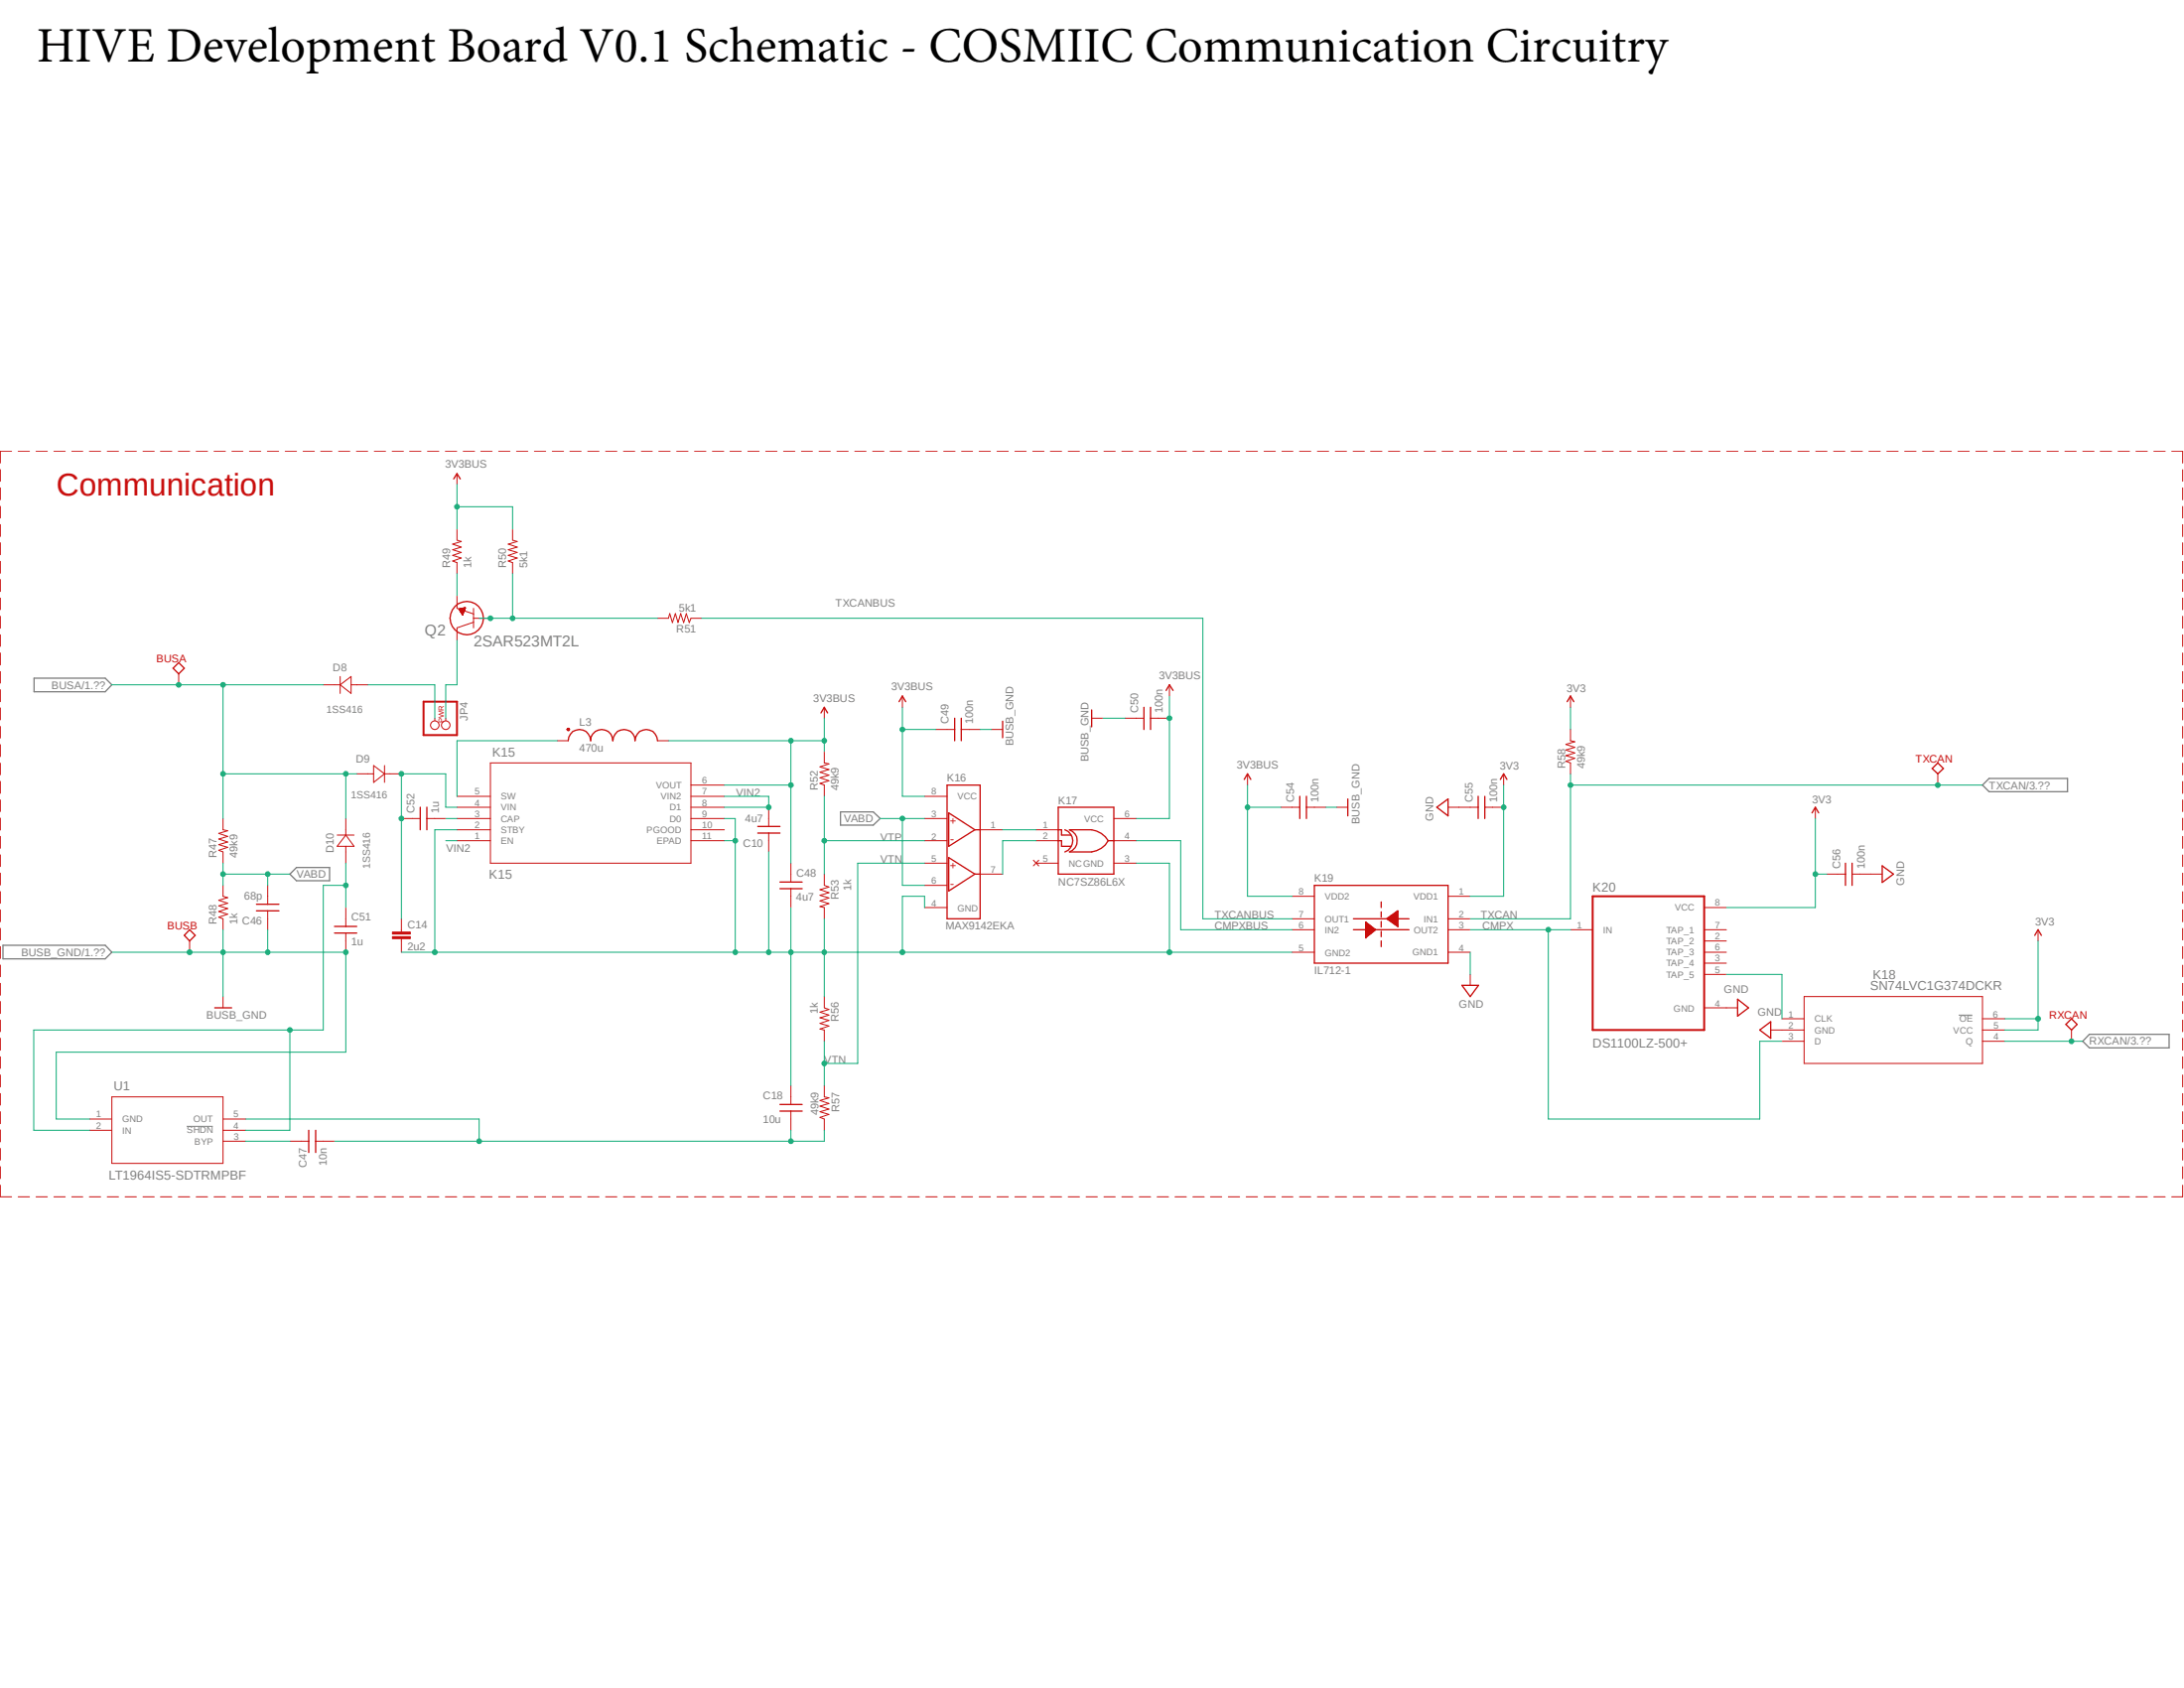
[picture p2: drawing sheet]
<svg xmlns="http://www.w3.org/2000/svg" width="279mm" height="216mm" viewBox="0 0 279 216" stroke-linecap="round" stroke-linejoin="round" font-family="sans-serif">
<path d="M0 57.7l279.4 95.5M279.4 57.7l-279.4 95.5" fill="none" stroke="#fff" stroke-width=".13"/>
<path d="M250.6 129.8h1.7M23.9 144.1h3.3" fill="none" stroke="#808080" stroke-width=".13"/>
<path d="M4.4 86.7h9.1l.8 .9-.8 .9h-9.1zM254.5 99.6h10v1.7h-10l-.9-.9zM37.9 111h4.3v1.6h-4.3l-.8-.8zM107.5 103.8h4.2l.9 .9-.9 .8h-4.2zM.4 120.9h13.1l.8 .9-.8 .8h-13.1zM267.3 132.3h10.2v1.7h-10.2l-.9-.8z" fill="none" stroke="#808080" stroke-width=".17"/>
<g fill="none" stroke="#c90d0c" stroke-width=".13">
<path d="M1.5 57.7h-1.5v1.5M2.3 57.7h1.5M4.6 57.7h1.5M6.9 57.7h1.4M9.2 57.7h1.4M11.4 57.7h1.5M13.7 57.7h1.5M16 57.7h1.4M18.3 57.7h1.4M20.5 57.7h1.5M22.8 57.7h1.5M25.1 57.7h1.4"/>
<path d="M27.4 57.7h1.4M29.7 57.7h1.4M31.9 57.7h1.5M34.2 57.7h1.4M36.5 57.7h1.4M38.8 57.7h1.4M41 57.7h1.5M43.3 57.7h1.4M45.6 57.7h1.4M47.9 57.7h1.4M50.2 57.7h1.4M52.4 57.7h1.4"/>
<path d="M54.7 57.7h1.4M57 57.7h1.4M59.3 57.7h1.4M61.5 57.7h1.4M63.8 57.7h1.4M66.1 57.7h1.4M68.4 57.7h1.4M70.7 57.7h1.4M72.9 57.7h1.4M75.2 57.7h1.4M77.5 57.7h1.4M79.8 57.7h1.4"/>
<path d="M82 57.7h1.4M84.3 57.7h1.4M86.6 57.7h1.4M88.9 57.7h1.4M91.1 57.7h1.5M93.4 57.7h1.4M95.7 57.7h1.4M98 57.7h1.4M100.2 57.7h1.5M102.5 57.7h1.4M104.8 57.7h1.4M107.1 57.7h1.4"/>
<path d="M109.3 57.7h1.5M111.6 57.7h1.5M113.9 57.7h1.4M116.2 57.7h1.4M118.4 57.7h1.5M120.7 57.7h1.5M123 57.7h1.4M125.3 57.7h1.4M127.6 57.7h1.4M129.8 57.7h1.5M132.1 57.7h1.5M134.4 57.7h1.4"/>
<path d="M136.7 57.7h1.4M138.9 57.7h1.5M141.2 57.7h1.5M143.5 57.7h1.4M145.8 57.7h1.4M148 57.7h1.5M150.3 57.7h1.5M152.6 57.7h1.5M154.9 57.7h1.4M157.1 57.7h1.5M159.4 57.7h1.5M161.7 57.7h1.5"/>
<path d="M164 57.7h1.4M166.2 57.7h1.5M168.5 57.7h1.5M170.8 57.7h1.5M173.1 57.7h1.4M175.3 57.7h1.5M177.6 57.7h1.5M179.9 57.7h1.5M182.2 57.7h1.4M184.5 57.7h1.4M186.7 57.7h1.5M189 57.7h1.5"/>
<path d="M191.3 57.7h1.4M193.6 57.7h1.4M195.8 57.7h1.5M198.1 57.7h1.5M200.4 57.7h1.4M202.7 57.7h1.4M205 57.7h1.4M207.2 57.7h1.5M209.5 57.7h1.4M211.8 57.7h1.4M214.1 57.7h1.4M216.3 57.7h1.5"/>
<path d="M218.6 57.7h1.4M220.9 57.7h1.4M223.2 57.7h1.4M225.5 57.7h1.4M227.7 57.7h1.5M230 57.7h1.4M232.3 57.7h1.4M234.6 57.7h1.4M236.8 57.7h1.5M239.1 57.7h1.4M241.4 57.7h1.4M243.7 57.7h1.4"/>
<path d="M246 57.7h1.4M248.2 57.7h1.4M250.5 57.7h1.4M252.8 57.7h1.4M255.1 57.7h1.4M257.3 57.7h1.4M259.6 57.7h1.4M261.9 57.7h1.4M264.2 57.7h1.4M266.4 57.7h1.5M268.7 57.7h1.4M271 57.7h1.4"/>
<path d="M273.3 57.7h1.4M275.5 57.7h1.5M277.8 57.7h1.4v1.5M0 60.1v1.5M0 62.4v1.5M0 64.8v1.5M0 67.1v1.5M0 69.4v1.6M0 71.8v1.5M0 74.1v1.5M0 76.5v1.5M0 78.8v1.5"/>
<path d="M58.5 60.6v1.4M84.1 79.1h1.4l.2-.6 .3 1.1 .4-1.1 .3 1.1 .4-1.1 .4 1.1 .3-1.1 .4 1.1 .2-.5h1.4M279.2 60.1v1.5M279.2 62.4v1.5M279.2 64.8v1.5M279.2 67.1v1.5M279.2 69.4v1.6M279.2 71.8v1.5M279.2 74.1v1.5M279.2 76.5v1.5M279.2 78.8v1.5M0 81.2v1.5"/>
<path d="M0 83.5v1.5M0 85.9v1.5M0 88.2v1.5M0 90.6v1.5M0 92.9v1.5M0 95.3v1.5M0 97.6v1.5M0 99.9v1.6M22.9 86.2v1.4M55.6 91.9v.3M57 91.9v.3M71.3 94.7h1.4"/>
<path d="M84.1 94.7h1.4M105.5 90.5v1.4M105.5 96.1v1.5l.5 .1-1.1 .4 1.1 .3-1.1 .4 1.1 .3-1.1 .4 1.1 .4-1.1 .3 .6 .2v1.5M115.4 89v1.5M119.7 93.3h2.4M123 93.3h2.4M126.8 93.3h1.5M139.7 91.9h1.4M143.9 91.9h2.4M147.2 91.9h2.4M149.6 87.6v1.4M159.6 99v1.4"/>
<path d="M192.4 99v1.4M200.9 89v1.5M200.9 93.3v1.4l.6 .2-1.2 .3 1.2 .4-1.2 .3 1.2 .4-1.2 .3 1.2 .4-1.2 .4 .6 .2v1.4M247.9 99v1.4M279.2 81.2v1.5M279.2 83.5v1.5M279.2 85.9v1.5M279.2 88.2v1.5M279.2 90.6v1.5M279.2 92.9v1.5M279.2 95.2v1.6M279.2 97.6v1.5"/>
<path d="M279.2 99.9v1.6M0 102.3v1.5M0 104.6v1.6M0 107v1.5M0 109.3v1.5M0 111.7v1.5M0 114v1.5M0 116.4v1.5M0 118.7v1.5M28.5 104.7v1.4l.6 .2-1.1 .3 1.1 .4-1.1 .3 1.1 .4-1.1 .3 1.1 .4-1.1 .4 .5 .2v1.4M28.5 113.2v1.4l.6 .2-1.1 .3 1.1 .4-1.1 .4 1.1 .3-1.1 .4 1.1 .3-1.1 .4 .5 .2v1.4M34.2 113.2v2.5"/>
<path d="M34.2 116.5v2.4M44.2 116.1v2.4M44.2 119.3v2.5M51.4 104.7h2.4M54.6 104.7h2.4M101.2 110.4v2.4M101.2 113.7v2.4M105.5 111.8v1.4l.5 .3-1.1 .3 1.1 .4-1.1 .3 1.1 .4-1.1 .3 1.1 .4-1.1 .4 .6 .1v1.4M118.3 104.7h2.9M118.3 107.5h2.9M118.3 110.4h2.9M118.3 101.9h2.9"/>
<path d="M118.3 113.2h2.9M118.3 116.1h2.9M125.4 111.8h2.9M125.4 106.1h2.9M132.2 110l.7 .7M132.5 106.1h2.9M132.5 107.5h2.9M132.5 110.4h2.9M132.9 110l-.7 .7M142.5 104.7h2.9M142.5 107.5h2.9M142.5 110.4h2.9"/>
<path d="M163.9 103.3h2.4M165.3 114.6h2.8M165.3 117.5h2.8M165.3 118.9h2.8M167.1 103.3h2.5M171 103.3h1.4M185.3 103.3h3.8M185.3 114.6h2.8M185.3 117.5h2.8M185.3 118.9h2.8M189.9 103.3h2.5M232.2 103.3v1.4"/>
<path d="M233.7 111.8h2.4M240.8 111.8h-3.9M260.7 118.9v1.5M279.2 102.3v1.5M279.2 104.6v1.6M279.2 107v1.5M279.2 109.3v1.5M279.2 111.7v1.5M279.2 114v1.5M279.2 116.4v1.5M279.2 118.7v1.5M0 121.1v1.5"/>
<path d="M0 123.4v1.5M0 125.8v1.5M0 128.1v1.5M0 130.5v1.5M0 132.8v1.5M0 135.2v1.5M0 137.5v1.5M0 139.9v1.5M24.3 120.4v1.4M28.5 127.5v1.4M105.5 127.5v1.4l.5 .2-1.1 .4 1.1 .3-1.1 .4 1.1 .3-1.1 .4 1.1 .3-1.1 .4 .6 .1v1.5M165.3 121.8h2.8"/>
<path d="M185.3 121.8h2.8M188.1 124.6v1.4M220.9 128.9h1.4M226.5 131.7h1.5M265 131.7v1.5M279.2 121.1v1.5M279.2 123.4v1.5M279.2 125.8v1.5M279.2 128.1v1.5M279.2 130.5v1.5M279.2 132.8v1.5M279.2 135.2v1.5"/>
<path d="M279.2 137.5v1.5M279.2 139.9v1.5M0 151.6v1.5h1.5M0 142.2v1.5M0 144.5v1.5M0 146.9v1.5M0 149.2v1.5M2.3 153.1h1.5M4.6 153.1h1.5M6.9 153.1h1.4M9.2 153.1h1.4M11.4 153.1h1.5"/>
<path d="M13.7 153.1h1.5M16 153.1h1.4M18.3 153.1h1.4M20.5 153.1h1.5M22.8 153.1h1.5M25.1 153.1h1.4M27.4 153.1h1.4M29.7 153.1h1.4M31.9 153.1h1.5M34.2 153.1h1.4M36.5 153.1h1.4M38.8 153.1h1.4"/>
<path d="M41 153.1h1.5M43.3 153.1h1.4M45.6 153.1h1.4M47.9 153.1h1.4M50.2 153.1h1.4M52.4 153.1h1.4M54.7 153.1h1.4M57 153.1h1.4M59.3 153.1h1.4M61.5 153.1h1.4M63.8 153.1h1.4M66.1 153.1h1.4"/>
<path d="M68.4 153.1h1.4M70.7 153.1h1.4M72.9 153.1h1.4M75.2 153.1h1.4M77.5 153.1h1.4M79.8 153.1h1.4M82 153.1h1.4M84.3 153.1h1.4M86.6 153.1h1.4M88.9 153.1h1.4M91.1 153.1h1.5M93.4 153.1h1.4"/>
<path d="M95.7 153.1h1.4M98 153.1h1.4M100.2 153.1h1.5M102.5 153.1h1.4M104.8 153.1h1.4M107.1 153.1h1.4M109.3 153.1h1.5M111.6 153.1h1.5M113.9 153.1h1.4M116.2 153.1h1.4M118.4 153.1h1.5M120.7 153.1h1.5"/>
<path d="M123 153.1h1.4M125.3 153.1h1.4M127.6 153.1h1.4M129.8 153.1h1.5M132.1 153.1h1.5M134.4 153.1h1.4M136.7 153.1h1.4M138.9 153.1h1.5M141.2 153.1h1.5M143.5 153.1h1.4M145.8 153.1h1.4M148 153.1h1.5"/>
<path d="M150.3 153.1h1.5M152.6 153.1h1.5M154.9 153.1h1.4M157.1 153.1h1.5M159.4 153.1h1.5M161.7 153.1h1.5M164 153.1h1.4M166.2 153.1h1.5M168.5 153.1h1.5M170.8 153.1h1.5M173.1 153.1h1.4M175.3 153.1h1.5"/>
<path d="M177.6 153.1h1.5M179.9 153.1h1.5M182.2 153.1h1.4M184.5 153.1h1.4M186.7 153.1h1.5M189 153.1h1.5M191.3 153.1h1.4M193.6 153.1h1.4M195.8 153.1h1.5M198.1 153.1h1.5M200.4 153.1h1.4M202.7 153.1h1.4"/>
<path d="M205 153.1h1.4M207.2 153.1h1.5M209.5 153.1h1.4M211.8 153.1h1.4M214.1 153.1h1.4M216.3 153.1h1.5M218.6 153.1h1.4M220.9 153.1h1.4M223.2 153.1h1.4M225.5 153.1h1.4M227.7 153.1h1.5M230 153.1h1.4"/>
<path d="M232.3 153.1h1.4M234.6 153.1h1.4M236.8 153.1h1.5M239.1 153.1h1.4M241.4 153.1h1.4M243.7 153.1h1.4M246 153.1h1.4M248.2 153.1h1.4M250.5 153.1h1.4M252.8 153.1h1.4M255.1 153.1h1.4M257.3 153.1h1.4"/>
<path d="M259.6 153.1h1.4M261.9 153.1h1.4M264.2 153.1h1.4M266.4 153.1h1.5M268.7 153.1h1.4M271 153.1h1.4M273.3 153.1h1.4M275.5 153.1h1.5M279.2 142.2v1.5M279.2 144.5v1.5M279.2 146.9v1.5M279.2 149.2v1.5"/>
<path d="M279.2 151.6v1.5h-1.4"/>
<circle cx="55.6" cy="92.8" r=".55"/>
<circle cx="57" cy="92.8" r=".55"/>
</g>
<g fill="none" stroke="#c90d0c" stroke-width=".17">
<path d="M58 61.3l.5-.7 .4 .7M22.9 84.8l.7 .7-.7 .7-.8-.7zM72.7 94.7a1.44 1.44 0 0 1 1.4-1.4 1.44 1.44 0 0 1 1.5 1.4 1.42 1.42 0 0 1 1.4-1.4 1.42 1.42 0 0 1 1.4 1.4 1.42 1.42 0 0 1 1.4-1.4 1.42 1.42 0 0 1 1.4 1.4 1.44 1.44 0 0 1 1.5-1.4 1.44 1.44 0 0 1 1.4 1.4M105 91.2l.5-.7 .4 .7M115 89.7l.4-.7 .5 .7M122.1 91.9v2.8M123 91.9v2.8M128.3 92.2v2.2M139.7 90.8v2.2M146.3 90.5v2.8M147.2 90.5v2.8M149.2 88.3l.4-.7 .5 .7"/>
<path d="M159.2 99.7l.4-.7 .4 .7M191.9 99.7l.5-.7 .4 .7M200.5 89.7l.4-.7 .4 .7M247.9 97.6l.7 .7-.7 .7-.7-.7zM24.3 118.9l.7 .7-.7 .8-.7-.8zM32.8 115.7h2.9M32.8 116.5h2.9M42.8 118.5h2.8M42.8 119.3h2.8M53.8 103.3v2.8M54.6 103.3v2.8M99.8 113.7h2.8"/>
<path d="M99.8 112.8h2.8M121.2 100.4h4.2v17.1h-4.2zM121.4 109.7l3.3 2.1-3.3 2.2zM121.4 104l3.3 2.1-3.3 2.1zM124.7 106.1h.7M124.7 111.8h.7M135.4 106.1h.4v.7h1.2M135.4 107.5h.4v.7h1.2M135.4 103.3h7.1v8.5h-7.1zM136.2 106.1a1.5 1.5 0 0 1 1 1.4 1.5 1.5 0 0 1-1 1.5M136.8 106.1h2.9a2.94 2.94 0 0 1 2.1 1.4 2.84 2.84 0 0 1-2.1 1.5h-2.9a1.52 1.52 0 0 0 1-1.5 1.52 1.52 0 0 0-1-1.4zM141.8 107.5h.7"/>
<path d="M166.3 101.9v2.8M167.1 101.9v2.8M168.1 113.2h17.2v10h-17.2zM172.4 102.2v2.2M173.1 118.9h7.2M173.1 117.5h7.2M174.7 118.5h.7M174.7 118.4h.6M174.7 118.3h.5M174.7 118.3h.4M174.7 118.2h.3M174.7 118.1h.2"/>
<path d="M174.7 118h.1M174.7 117.9v2M174.7 117.9l1.3 1-1.3 1M174.7 119.9l.1 .1M174.7 119.8h.1M174.7 119.8h.2M174.7 119.7h.3M174.7 119.6h.4M174.7 119.5h.5M174.7 119.4h.6M174.7 119.4h.7M174.7 119.3h.8"/>
<path d="M174.7 119.2h.9M174.7 119.1h1M174.7 119h1.1M174.7 119h1.2M174.7 118.9h1.2M174.7 118.8h1.2M174.7 118.7h1M174.7 118.7h.9M174.7 118.6h.8M174.7 117.9l.1 .1M176.7 115.4v.7M176.7 116.6v.7"/>
<path d="M176.7 117.9v.7M176.7 119.1v.7M177.4 117.5l1.4-1v2zM177.5 117.6h1.3M177.5 117.5h1.3M177.5 117.4h1.3M177.6 117.6h1.2M177.7 117.3h1.1M177.7 117.7h1.1M177.8 117.8h1M177.8 117.2h1M177.9 117.1h.9"/>
<path d="M177.9 117.9h.9M178 117.1h.8M178.1 117.9h.7M178.1 118h.7M178.1 117h.7M178.2 116.9h.6M178.3 118.1h.5M178.4 116.8h.4M178.4 118.2h.4M178.5 118.3h.3M178.5 116.8h.3M178.6 116.7h.2"/>
<path d="M178.6 118.3h.2M178.7 116.6h.1M178.7 118.4h.1M178.8 118.5h.1M178.8 116.5l.1 .1M183.8 103.3l1.5-1.1v2.2zM189.1 101.9v2.8M189.9 101.9v2.8M231.8 104l.4-.7 .5 .7M236.1 110.4v2.8M236.9 110.4v2.8M240.8 110.7l1.4 1.1-1.4 1.1z"/>
<path d="M260.3 119.6l.4-.7 .5 .7M27.5 128.9h2.1M176.7 120.4v.7M187 126h2.1l-1 1.5zM222.3 127.8l1.4 1.1-1.4 1.1zM225.1 131.7l1.4-1v2.1zM264.3 131l.7-.7 .7 .7-.7 .7z"/>
</g>
<path d="M54.2 89.7h4.3v4.3h-4.3z" fill="none" stroke="#c90d0c" stroke-width=".25"/>
<path d="M72.6 93.2h.2l.1 .1-.1 .1h-.2l-.1-.1 .2-.1 .1 .1-.1 .1-.2-.1z" fill-rule="evenodd" fill="#c90d0c"/>
<g fill="none" stroke="#c90d0c" stroke-width=".13">
<path d="M58.5 67.7v1.4l.5 .2-1.1 .3 1.1 .4-1.1 .3 1.1 .4-1.1 .3 1.1 .4-1.1 .4 .6 .2v1.4M58.5 76.2v1.6l2.1 .7M58.7 77.9l.5 .7M58.7 77.9h.7M58.7 77.9h.8M58.8 78h.6M58.8 78.1h.6M58.9 78.2h.5M58.9 78.1h.5M58.9 77.9h.6M58.9 78.3h.4M59 78.3h.3"/>
<path d="M59 78.4h.3M59.1 78.4h.2M59.1 78.5h.1M59.1 77.8h.4M59.1 78.6h.1M59.2 78.6v.1M59.3 77.8h.2M59.5 77.7h.1M59.5 77.7l.1 .1M59.5 77.7l-.3 .9M59.5 77.7l-.8 .2M60.6 79.1h2.1"/>
<path d="M60.6 79.6l-2.1 .7v1.6M60.6 77.8v2.5M65.6 67.7v1.4l.6 .2-1.2 .3 1.2 .4-1.2 .3 1.2 .4-1.2 .3 1.2 .4-1.2 .4 .6 .2v1.4M41.4 87.6h2.1M43.5 87.6l1.4-1.1v2.2zM43.5 86.5v2.2M44.9 87.6h2.2M45.6 99h2.2M47.8 97.9l1.4 1.1-1.4 1.1zM49.2 99h2.2M49.2 97.9v2.2M62.7 97.6h25.7v12.8h-25.7z"/>
<path d="M72.6 93.2h.2l.1 .1-.1 .1h-.2l-.1-.1 .2-.1 .1 .1-.1 .1-.2-.1zM43.1 106.8h2.2M44.2 104.7v2.1M44.2 108.2v2.2M44.2 106.8l1.1 1.4h-2.2zM50.2 119.2h2.3v.3h-2.3zM50.2 119.8h2.3v.3h-2.3zM51.4 117.5v1.7M58.5 107.5h4.2M58.5 106.1h4.2M58.5 104.7h4.2M58.5 103.3h4.2"/>
<path d="M58.5 101.9h4.2M88.4 107.5h4.3M88.4 106.1h4.3M88.4 104.7h4.3M88.4 103.3h4.3M88.4 101.9h4.3M88.4 100.4h4.3M98.3 103.3v2.4M98.3 106.6v2.4M200.9 118.9h2.9M218 118.9h2.9M218 116.1h2.9"/>
<path d="M51.4 120.1v1.7M101.2 138.9v2.4M105.5 138.9v1.4l.5 .1-1.1 .4 1.1 .3-1.1 .4 1.1 .4-1.1 .3 1.1 .3-1.1 .4 .6 .2v1.5M218 120.4h2.9M218 121.8h2.9M218 123.2h2.9M218 124.6h2.9M218 128.9h2.9M228 130.3h2.8M228 131.7h2.8M228 133.2h2.8M230.8 127.5h22.8v8.5h-22.8z"/>
<path d="M253.6 130.3h2.9M253.6 131.7h2.9M253.6 133.2h2.9M11.5 143.1h2.8M11.5 144.6h2.8M14.3 140.3h14.2v8.5h-14.2zM28.5 146h2.9M28.5 143.1h2.9M28.5 144.6h2.9M37.1 146h2.4M40.4 146h2.4M101.2 142.1v2.5"/>
</g>
<g fill="none" stroke="#c90d0c" stroke-width=".17">
<path d="M96.9 106.6h2.9M96.9 105.7h2.9M39.5 144.6v2.8M40.4 144.6v2.8M99.8 142.1h2.8M99.8 141.3h2.8"/>
<circle cx="59.7" cy="79.1" r="2.14"/>
</g>
<path d="M50.2 119.3h2.3M50.2 119.9h2.3M203.8 114.6h14.2v17.1h-14.2z" fill="none" stroke="#c90d0c" stroke-width=".25"/>
<path d="M28.5 99h17.1M41.4 87.6h-12.9v17.1" fill="none" stroke="#0dab76" stroke-width=".13"/>
<circle cx="28.5" cy="99" r=".3" fill="#0dab76"/>
<g fill="none" stroke="#0dab76" stroke-width=".13">
<path d="M22.9 87.6h5.6"/>
<circle cx="28.5" cy="99" r=".3"/>
</g>
<circle cx="28.5" cy="87.6" r=".3" fill="#0dab76"/>
<g fill="none" stroke="#0dab76" stroke-width=".13">
<path d="M14.3 87.6h8.6M44.2 99v5.7"/>
<circle cx="28.5" cy="87.6" r=".3"/>
</g>
<circle cx="44.2" cy="99" r=".3" fill="#0dab76"/>
<circle cx="44.2" cy="99" r=".3" fill="none" stroke="#0dab76" stroke-width=".13"/>
<circle cx="22.9" cy="87.6" r=".3" fill="#0dab76"/>
<g fill="none" stroke="#0dab76" stroke-width=".13">
<path d="M51.4 99v18.5M188.1 121.8v2.8"/>
<circle cx="22.9" cy="87.6" r=".3"/>
</g>
<circle cx="51.3" cy="104.7" r=".3" fill="#0dab76"/>
<g fill="none" stroke="#0dab76" stroke-width=".13">
<path d="M51.4 99h5.6"/>
<circle cx="51.3" cy="104.7" r=".3"/>
</g>
<circle cx="51.3" cy="99" r=".3" fill="#0dab76"/>
<g fill="none" stroke="#0dab76" stroke-width=".13">
<path d="M57 99v4.3h1.5M28.5 110.4v2.8M28.5 111.8h5.7"/>
<circle cx="51.3" cy="99" r=".3"/>
</g>
<circle cx="28.5" cy="111.8" r=".3" fill="#0dab76"/>
<g fill="none" stroke="#0dab76" stroke-width=".13">
<path d="M37.1 111.8h-2.9v1.4"/>
<circle cx="28.5" cy="111.8" r=".3"/>
</g>
<circle cx="34.2" cy="111.8" r=".3" fill="#0dab76"/>
<g fill="none" stroke="#0dab76" stroke-width=".13">
<path d="M112.6 104.7h5.7M115.4 104.7v8.5h2.9"/>
<circle cx="34.2" cy="111.8" r=".3"/>
</g>
<circle cx="115.4" cy="104.7" r=".3" fill="#0dab76"/>
<g fill="none" stroke="#0dab76" stroke-width=".13">
<path d="M41.4 113.2h2.8M44.2 110.4v5.7"/>
<circle cx="115.4" cy="104.7" r=".3"/>
</g>
<circle cx="44.2" cy="113.2" r=".3" fill="#0dab76"/>
<g fill="none" stroke="#0dab76" stroke-width=".13">
<path d="M41.4 113.2v18.5h-37.1v12.9h7.2M37.1 131.7v12.9h-5.7"/>
<circle cx="44.2" cy="113.2" r=".3"/>
</g>
<circle cx="37.1" cy="131.7" r=".3" fill="#0dab76"/>
<g fill="none" stroke="#0dab76" stroke-width=".13">
<path d="M61.3 79.1h22.8M65.6 73.4v5.7"/>
<circle cx="37.1" cy="131.7" r=".3"/>
</g>
<circle cx="65.6" cy="79.1" r=".3" fill="#0dab76"/>
<circle cx="65.6" cy="79.1" r=".3" fill="none" stroke="#0dab76" stroke-width=".13"/>
<circle cx="62.7" cy="79.1" r=".3" fill="#0dab76"/>
<g fill="none" stroke="#0dab76" stroke-width=".13">
<path d="M105.5 107.5h12.8M105.5 101.9v9.9"/>
<circle cx="62.7" cy="79.1" r=".3"/>
</g>
<circle cx="105.5" cy="107.5" r=".3" fill="#0dab76"/>
<g fill="none" stroke="#0dab76" stroke-width=".13">
<path d="M118.3 110.4h-8.6v25.6h-4.2M128.3 106.1h4.2M132.5 107.5h-4.2v4.3M105.5 133.2v5.7"/>
<circle cx="105.5" cy="107.5" r=".3"/>
</g>
<circle cx="105.5" cy="136" r=".3" fill="#0dab76"/>
<g fill="none" stroke="#0dab76" stroke-width=".13">
<path d="M89.8 79.1h64.1v38.4h11.4M145.4 107.5h5.6v11.4h14.3M188.1 118.9h12.8M198.1 118.9v24.2"/>
<circle cx="105.5" cy="136" r=".3"/>
</g>
<circle cx="198.1" cy="118.9" r=".3" fill="#0dab76"/>
<g fill="none" stroke="#0dab76" stroke-width=".13">
<path d="M228 133.2h-2.9v9.9h-27M265 133.2h1.4"/>
<circle cx="198.1" cy="118.9" r=".3"/>
</g>
<circle cx="265" cy="133.2" r=".3" fill="#0dab76"/>
<g fill="none" stroke="#0dab76" stroke-width=".13">
<path d="M200.9 99v18.5h-12.8M200.9 100.4h47M256.5 133.2h8.5"/>
<circle cx="265" cy="133.2" r=".3"/>
</g>
<circle cx="200.9" cy="100.4" r=".3" fill="#0dab76"/>
<g fill="none" stroke="#0dab76" stroke-width=".13">
<path d="M247.9 100.4h5.7"/>
<circle cx="200.9" cy="100.4" r=".3"/>
</g>
<circle cx="247.9" cy="100.4" r=".3" fill="#0dab76"/>
<g fill="none" stroke="#0dab76" stroke-width=".13">
<path d="M14.3 121.8h10"/>
<circle cx="247.9" cy="100.4" r=".3"/>
</g>
<circle cx="24.3" cy="121.8" r=".3" fill="#0dab76"/>
<g fill="none" stroke="#0dab76" stroke-width=".13">
<path d="M28.5 118.9v2.9h-4.2"/>
<circle cx="24.3" cy="121.8" r=".3"/>
</g>
<circle cx="28.5" cy="121.8" r=".3" fill="#0dab76"/>
<g fill="none" stroke="#0dab76" stroke-width=".13">
<path d="M34.2 118.9v2.9h-5.7v5.7"/>
<circle cx="28.5" cy="121.8" r=".3"/>
</g>
<circle cx="34.2" cy="121.8" r=".3" fill="#0dab76"/>
<g fill="none" stroke="#0dab76" stroke-width=".13">
<path d="M34.2 121.8h10"/>
<circle cx="34.2" cy="121.8" r=".3"/>
</g>
<circle cx="44.2" cy="121.8" r=".3" fill="#0dab76"/>
<g fill="none" stroke="#0dab76" stroke-width=".13">
<path d="M47.1 87.6h8.5v4.3M58.5 81.9v5.7h-1.5v4.3M125.4 93.3h1.4M141.1 91.9h2.8M200.9 90.5v2.8M169.6 103.3h1.4M192.4 100.4v14.2h-4.3M44.2 121.8v12.8h-37v8.5h4.3"/>
<circle cx="44.2" cy="121.8" r=".3"/>
</g>
<circle cx="192.4" cy="103.3" r=".3" fill="#0dab76"/>
<g fill="none" stroke="#0dab76" stroke-width=".13">
<path d="M232.2 111.8h1.5M232.2 104.7v11.4h-11.3"/>
<circle cx="192.4" cy="103.3" r=".3"/>
</g>
<circle cx="232.2" cy="111.8" r=".3" fill="#0dab76"/>
<g fill="none" stroke="#0dab76" stroke-width=".13">
<path d="M256.5 130.3h4.2M260.7 120.4v11.3h-4.2"/>
<circle cx="232.2" cy="111.8" r=".3"/>
</g>
<circle cx="260.7" cy="130.3" r=".3" fill="#0dab76"/>
<g fill="none" stroke="#0dab76" stroke-width=".13">
<path d="M149.6 89v15.7h-4.2"/>
<circle cx="260.7" cy="130.3" r=".3"/>
</g>
<circle cx="149.6" cy="91.9" r=".3" fill="#0dab76"/>
<g fill="none" stroke="#0dab76" stroke-width=".13">
<path d="M115.4 93.3h4.3M115.4 90.5v11.4h2.9"/>
<circle cx="149.6" cy="91.9" r=".3"/>
</g>
<circle cx="115.4" cy="93.3" r=".3" fill="#0dab76"/>
<g fill="none" stroke="#0dab76" stroke-width=".13">
<path d="M101.2 94.7h4.3M105.5 91.9v4.2"/>
<circle cx="115.4" cy="93.3" r=".3"/>
</g>
<circle cx="105.5" cy="94.7" r=".3" fill="#0dab76"/>
<g fill="none" stroke="#0dab76" stroke-width=".13">
<path d="M85.5 94.7h15.7v15.7"/>
<circle cx="105.5" cy="94.7" r=".3"/>
</g>
<circle cx="101.2" cy="94.7" r=".3" fill="#0dab76"/>
<g fill="none" stroke="#0dab76" stroke-width=".13">
<path d="M92.7 100.4h8.5"/>
<circle cx="101.2" cy="94.7" r=".3"/>
</g>
<circle cx="101.2" cy="100.4" r=".3" fill="#0dab76"/>
<g fill="none" stroke="#0dab76" stroke-width=".13">
<path d="M58.5 62v5.7M58.5 64.8h7.1v2.9"/>
<circle cx="101.2" cy="100.4" r=".3"/>
</g>
<circle cx="58.5" cy="64.8" r=".3" fill="#0dab76"/>
<g fill="none" stroke="#0dab76" stroke-width=".13">
<path d="M159.6 103.3h4.3M159.6 100.4v14.2h5.7"/>
<circle cx="58.5" cy="64.8" r=".3"/>
</g>
<circle cx="159.6" cy="103.3" r=".3" fill="#0dab76"/>
<g fill="none" stroke="#0dab76" stroke-width=".13">
<path d="M31.4 143.1h29.9v2.9M101.2 144.6v1.4h-58.4"/>
<circle cx="159.6" cy="103.3" r=".3"/>
</g>
<circle cx="61.3" cy="146" r=".3" fill="#0dab76"/>
<g fill="none" stroke="#0dab76" stroke-width=".13">
<path d="M105.5 144.6v1.4h-4.3"/>
<circle cx="61.3" cy="146" r=".3"/>
</g>
<circle cx="101.2" cy="146" r=".3" fill="#0dab76"/>
<g fill="none" stroke="#0dab76" stroke-width=".13">
<path d="M71.3 94.7h-12.8v7.2M92.7 101.9h5.6v1.4h-5.6"/>
<circle cx="101.2" cy="146" r=".3"/>
</g>
<circle cx="98.3" cy="103.3" r=".3" fill="#0dab76"/>
<g fill="none" stroke="#0dab76" stroke-width=".13">
<path d="M57 107.5h1.5M101.2 116.1v5.7M51.4 121.8h113.9"/>
<circle cx="98.3" cy="103.3" r=".3"/>
</g>
<circle cx="101.2" cy="121.8" r=".3" fill="#0dab76"/>
<g fill="none" stroke="#0dab76" stroke-width=".13">
<path d="M105.5 117.5v4.3"/>
<circle cx="101.2" cy="121.8" r=".3"/>
</g>
<circle cx="105.5" cy="121.8" r=".3" fill="#0dab76"/>
<g fill="none" stroke="#0dab76" stroke-width=".13">
<path d="M118.3 114.6h-2.9v7.2"/>
<circle cx="105.5" cy="121.8" r=".3"/>
</g>
<circle cx="115.4" cy="121.8" r=".3" fill="#0dab76"/>
<g fill="none" stroke="#0dab76" stroke-width=".13">
<path d="M145.4 110.4h4.2v11.4"/>
<circle cx="115.4" cy="121.8" r=".3"/>
</g>
<circle cx="149.6" cy="121.8" r=".3" fill="#0dab76"/>
<g fill="none" stroke="#0dab76" stroke-width=".13">
<path d="M92.7 107.5h1.4M92.7 104.7h1.4v17.1M118.3 114.6v1.5M101.2 121.8v17.1M105.5 121.8v5.7"/>
<circle cx="149.6" cy="121.8" r=".3"/>
</g>
<circle cx="94.1" cy="107.5" r=".3" fill="#0dab76"/>
<circle cx="94.1" cy="107.5" r=".3" fill="none" stroke="#0dab76" stroke-width=".13"/>
<circle cx="94.1" cy="121.8" r=".3" fill="#0dab76"/>
<g fill="none" stroke="#0dab76" stroke-width=".13">
<path d="M98.3 109v12.8"/>
<circle cx="94.1" cy="121.8" r=".3"/>
</g>
<circle cx="98.3" cy="121.8" r=".3" fill="#0dab76"/>
<g fill="none" stroke="#0dab76" stroke-width=".13">
<path d="M58.5 106.1h-2.9v15.7"/>
<circle cx="98.3" cy="121.8" r=".3"/>
</g>
<circle cx="55.6" cy="121.8" r=".3" fill="#0dab76"/>
<g fill="none" stroke="#0dab76" stroke-width=".13">
<path d="M58.5 73.4v2.8M57 104.7h1.5M220.9 124.6h7.1v5.7M31.4 146h5.7"/>
<circle cx="55.6" cy="121.8" r=".3"/>
</g>
<text font-size="6.3" x="4.7" y="7.9">HIVE Development Board V0.1 Schematic - COSMIIC Communication Circuitry</text>
<text font-size="4" fill="#c90d0c" x="7.2" y="63.4">Communication</text>
<g font-size="2" fill="#808080">
<text x="54.4" y="81.2">Q2</text>
<text x="60.6" y="82.6">2SAR523MT2L</text>
</g>
<g font-size="1.7" fill="#808080">
<text x="63" y="96.7">K15</text>
<text x="62.6" y="112.4">K15</text>
<text x="203.8" y="114.1">K20</text>
<text x="239.6" y="125.2">K18</text>
<text x="239.2" y="126.6">SN74LVC1G374DCKR</text>
<text x="203.8" y="134">DS1100LZ-500+</text>
<text x="14.5" y="139.4">U1</text>
<text x="13.9" y="150.9">LT1964IS5-SDTRMPBF</text>
</g>
<g font-size="1.5" fill="#c90d0c">
<text x="121.6" y="107.8">-</text>
<text x="121.6" y="113.5">-</text>
</g>
<g font-size="1.4" fill="#808080">
<text x="57" y="59.8">3V3BUS</text>
<text x="57.6" y="72.6" transform="rotate(-90 57.6 72.6)">R49</text>
<text x="60.3" y="72.6" transform="rotate(-90 60.3 72.6)">1k</text>
<text x="64.7" y="72.6" transform="rotate(-90 64.7 72.6)">R50</text>
<text x="67.4" y="72.6" transform="rotate(-90 67.4 72.6)">5k1</text>
<text x="106.9" y="77.6">TXCANBUS</text>
<text x="86.5" y="80.9">R51</text>
<text x="86.9" y="78.2">5k1</text>
<text x="6.6" y="88.1">BUSA/1.??</text>
<text x="42.6" y="85.9">D8</text>
<text x="104.1" y="89.7">3V3BUS</text>
<text x="114" y="88.3">3V3BUS</text>
<text x="148.3" y="86.9">3V3BUS</text>
<text x="200.4" y="88.5">3V3</text>
<text x="59.8" y="92.1" transform="rotate(-90 59.8 92.1)">JP4</text>
<text x="74.1" y="92.9">L3</text>
<text x="121.4" y="92.6" transform="rotate(-90 121.4 92.6)">C49</text>
<text x="124.5" y="92.6" transform="rotate(-90 124.5 92.6)">100n</text>
<text x="129.7" y="95.4" transform="rotate(-90 129.7 95.4)">BUSB_GND</text>
<text x="145.6" y="91.2" transform="rotate(-90 145.6 91.2)">C50</text>
<text x="148.7" y="91.2" transform="rotate(-90 148.7 91.2)">100n</text>
<text x="45.5" y="97.5">D9</text>
<text x="74.1" y="96.1">470u</text>
<text x="94.2" y="101.8">VIN2</text>
<text x="104.6" y="101.1" transform="rotate(-90 104.6 101.1)">R52</text>
<text x="107.3" y="101.1" transform="rotate(-90 107.3 101.1)">49k9</text>
<text x="121.2" y="100">K16</text>
<text x="139.2" y="97.5" transform="rotate(-90 139.2 97.5)">BUSB_GND</text>
<text x="158.2" y="98.3">3V3BUS</text>
<text x="191.9" y="98.4">3V3</text>
<text x="200.2" y="98.3" transform="rotate(-90 200.2 98.3)">R58</text>
<text x="202.8" y="98.3" transform="rotate(-90 202.8 98.3)">49k9</text>
<text x="254.5" y="100.9">TXCAN/3.??</text>
<text x="53" y="104" transform="rotate(-90 53 104)">C52</text>
<text x="56.2" y="104" transform="rotate(-90 56.2 104)">1u</text>
<text x="95.3" y="105.2">4u7</text>
<text x="108" y="105.2">VABD</text>
<text x="112.6" y="107.5">VTP</text>
<text x="135.4" y="102.8">K17</text>
<text x="165.6" y="102.6" transform="rotate(-90 165.6 102.6)">C54</text>
<text x="168.7" y="102.6" transform="rotate(-90 168.7 102.6)">100n</text>
<text x="173.9" y="105.4" transform="rotate(-90 173.9 105.4)">BUSB_GND</text>
<text x="183.4" y="105" transform="rotate(-90 183.4 105)">GND</text>
<text x="188.4" y="102.6" transform="rotate(-90 188.4 102.6)">C55</text>
<text x="191.5" y="102.6" transform="rotate(-90 191.5 102.6)">100n</text>
<text x="231.8" y="102.7">3V3</text>
<text x="27.7" y="109.7" transform="rotate(-90 27.7 109.7)">R47</text>
<text x="30.4" y="109.7" transform="rotate(-90 30.4 109.7)">49k9</text>
<text x="38" y="112.3">VABD</text>
<text x="42.7" y="109.1" transform="rotate(-90 42.7 109.1)">D10</text>
<text x="57.1" y="108.9">VIN2</text>
<text x="95.1" y="108.3">C10</text>
<text x="101.9" y="112.1">C48</text>
<text x="108.9" y="114" transform="rotate(-90 108.9 114)">1k</text>
<text x="112.6" y="110.4">VTN</text>
<text x="135.4" y="113.2">NC7SZ86L6X</text>
<text x="168.1" y="112.8">K19</text>
<text x="235.5" y="111.1" transform="rotate(-90 235.5 111.1)">C56</text>
<text x="238.6" y="111.1" transform="rotate(-90 238.6 111.1)">100n</text>
<text x="243.6" y="113.2" transform="rotate(-90 243.6 113.2)">GND</text>
<text x="27.7" y="118.2" transform="rotate(-90 27.7 118.2)">R48</text>
<text x="30.4" y="118.2" transform="rotate(-90 30.4 118.2)">1k</text>
<text x="31" y="118.2">C46</text>
<text x="31.2" y="115.1">68p</text>
<text x="44.9" y="117.8">C51</text>
<text x="52.1" y="118.7">C14</text>
<text x="101.9" y="115.2">4u7</text>
<text x="107.3" y="115.1" transform="rotate(-90 107.3 115.1)">R53</text>
<text x="121" y="118.9">MAX9142EKA</text>
<text x="155.4" y="118.9">CMPXBUS</text>
<text x="155.4" y="117.5">TXCANBUS</text>
<text x="189.4" y="117.5">TXCAN</text>
<text x="189.6" y="118.9">CMPX</text>
<text x="260.4" y="118.4">3V3</text>
<text x="2.7" y="122.3">BUSB_GND/1.??</text>
<text x="44.9" y="120.9">1u</text>
<text x="52.1" y="121.6">2u2</text>
<text x="168.1" y="124.6">IL712-1</text>
<text x="26.4" y="130.3">BUSB_GND</text>
<text x="104.6" y="129.6" transform="rotate(-90 104.6 129.6)">1k</text>
<text x="107.3" y="130.7" transform="rotate(-90 107.3 130.7)">R56</text>
<text x="186.6" y="128.9">GND</text>
<text x="220.6" y="127">GND</text>
<text x="224.8" y="129.9">GND</text>
<text x="105.4" y="136.1">VTN</text>
<text x="267.3" y="133.6">RXCAN/3.??</text>
<text x="97.6" y="143.7">10u</text>
<text x="97.6" y="140.5">C18</text>
<text x="104.7" y="142.6" transform="rotate(-90 104.7 142.6)">49k9</text>
<text x="107.4" y="142.2" transform="rotate(-90 107.4 142.2)">R57</text>
<text x="39.2" y="149.3" transform="rotate(-90 39.2 149.3)">C47</text>
<text x="41.8" y="149.1" transform="rotate(-90 41.8 149.1)">10n</text>
</g>
<g font-size="1.4" fill="#c90d0c">
<text x="20" y="84.7">BUSA</text>
<text x="245.1" y="97.6">TXCAN</text>
<text x="122.4" y="105.4" transform="rotate(-90 122.4 105.4)">+</text>
<text x="122.4" y="111.1" transform="rotate(-90 122.4 111.1)">+</text>
<text x="21.4" y="118.9">BUSB</text>
<text x="262.2" y="130.3">RXCAN</text>
</g>
<g font-size="1.3" fill="#808080">
<text x="41.7" y="91.1">1SS416</text>
<text x="44.9" y="102.2">1SS416</text>
<text x="47.3" y="111.1" transform="rotate(-90 47.3 111.1)">1SS416</text>
</g>
<g font-size="1.2" fill="#808080">
<text x="60.7" y="101.6">5</text>
<text x="83.9" y="100.8">VOUT</text>
<text x="89.8" y="100.2">6</text>
<text x="89.8" y="101.6">7</text>
<text x="119.2" y="101.6">8</text>
<text x="60.7" y="107.4">1</text>
<text x="60.7" y="105.9">2</text>
<text x="60.7" y="104.5">3</text>
<text x="60.7" y="103.1">4</text>
<text x="64.1" y="108">EN</text>
<text x="64.1" y="106.5">STBY</text>
<text x="64.1" y="105.1">CAP</text>
<text x="64.1" y="103.7">VIN</text>
<text x="64.1" y="102.3">SW</text>
<text x="82.7" y="106.5">PGOOD</text>
<text x="84" y="108">EPAD</text>
<text x="84.5" y="102.3">VIN2</text>
<text x="85.7" y="103.7">D1</text>
<text x="85.7" y="105.1">D0</text>
<text x="89.8" y="103.1">8</text>
<text x="89.8" y="104.5">9</text>
<text x="89.8" y="105.9">10</text>
<text x="89.8" y="107.4">11</text>
<text x="119.2" y="104.5">3</text>
<text x="119.2" y="107.4">2</text>
<text x="122.5" y="102.3">VCC</text>
<text x="126.7" y="105.9">1</text>
<text x="133.4" y="105.9">1</text>
<text x="133.4" y="107.4">2</text>
<text x="138.7" y="105.1">VCC</text>
<text x="143.9" y="104.5">6</text>
<text x="143.9" y="107.4">4</text>
<text x="119.2" y="110.2">5</text>
<text x="119.2" y="113.1">6</text>
<text x="126.7" y="111.6">7</text>
<text x="133.4" y="110.2">5</text>
<text x="136.7" y="110.9">NCGND</text>
<text x="143.9" y="110.2">3</text>
<text x="119.2" y="115.9">4</text>
<text x="122.5" y="116.6">GND</text>
<text x="166.1" y="114.5">8</text>
<text x="166.1" y="117.3">7</text>
<text x="166.1" y="118.8">6</text>
<text x="169.5" y="115.1">VDD2</text>
<text x="169.5" y="118">OUT1</text>
<text x="169.5" y="119.4">IN2</text>
<text x="180.8" y="115.1">VDD1</text>
<text x="180.9" y="119.4">OUT2</text>
<text x="182.1" y="118">IN1</text>
<text x="186.6" y="114.5">1</text>
<text x="186.6" y="117.3">2</text>
<text x="186.6" y="118.8">3</text>
<text x="201.7" y="118.7">1</text>
<text x="205.1" y="119.3">IN</text>
<text x="213.2" y="119.3">TAP_1</text>
<text x="214.2" y="116.5">VCC</text>
<text x="219.4" y="115.9">8</text>
<text x="219.4" y="118.7">7</text>
<text x="166.1" y="121.6">5</text>
<text x="169.5" y="122.2">GND2</text>
<text x="180.7" y="122.2">GND1</text>
<text x="186.6" y="121.6">4</text>
<text x="213.2" y="120.8">TAP_2</text>
<text x="213.2" y="122.2">TAP_3</text>
<text x="213.2" y="123.6">TAP_4</text>
<text x="213.2" y="125.1">TAP_5</text>
<text x="219.4" y="120.1">2</text>
<text x="219.4" y="121.6">6</text>
<text x="219.4" y="123">3</text>
<text x="219.4" y="124.4">5</text>
<text x="214.1" y="129.4">GND</text>
<text x="219.4" y="128.7">4</text>
<text x="228.8" y="130.1">1</text>
<text x="228.8" y="131.5">2</text>
<text x="232.1" y="130.7">CLK</text>
<text x="250.7" y="130.7">OE</text>
<text x="254.9" y="130.1">6</text>
<text x="255" y="131.5">5</text>
<text x="228.8" y="133">3</text>
<text x="232.1" y="132.2">GND</text>
<text x="232.1" y="133.6">D</text>
<text x="249.9" y="132.2">VCC</text>
<text x="251.5" y="133.6">Q</text>
<text x="255" y="133">4</text>
<text x="12.3" y="142.9">1</text>
<text x="15.6" y="143.6">GND</text>
<text x="24.7" y="143.5">OUT</text>
<text x="29.8" y="142.9">5</text>
<text x="12.3" y="144.4">2</text>
<text x="15.6" y="145">IN</text>
<text x="23.9" y="145">SHDN</text>
<text x="24.9" y="146.4">BYP</text>
<text x="29.8" y="144.4">4</text>
<text x="29.9" y="145.8">3</text>
</g>
<text font-size="1" fill="#c90d0c" x="56.8" y="92.5" transform="rotate(-90 56.8 92.5)">PWR</text>
</svg>
